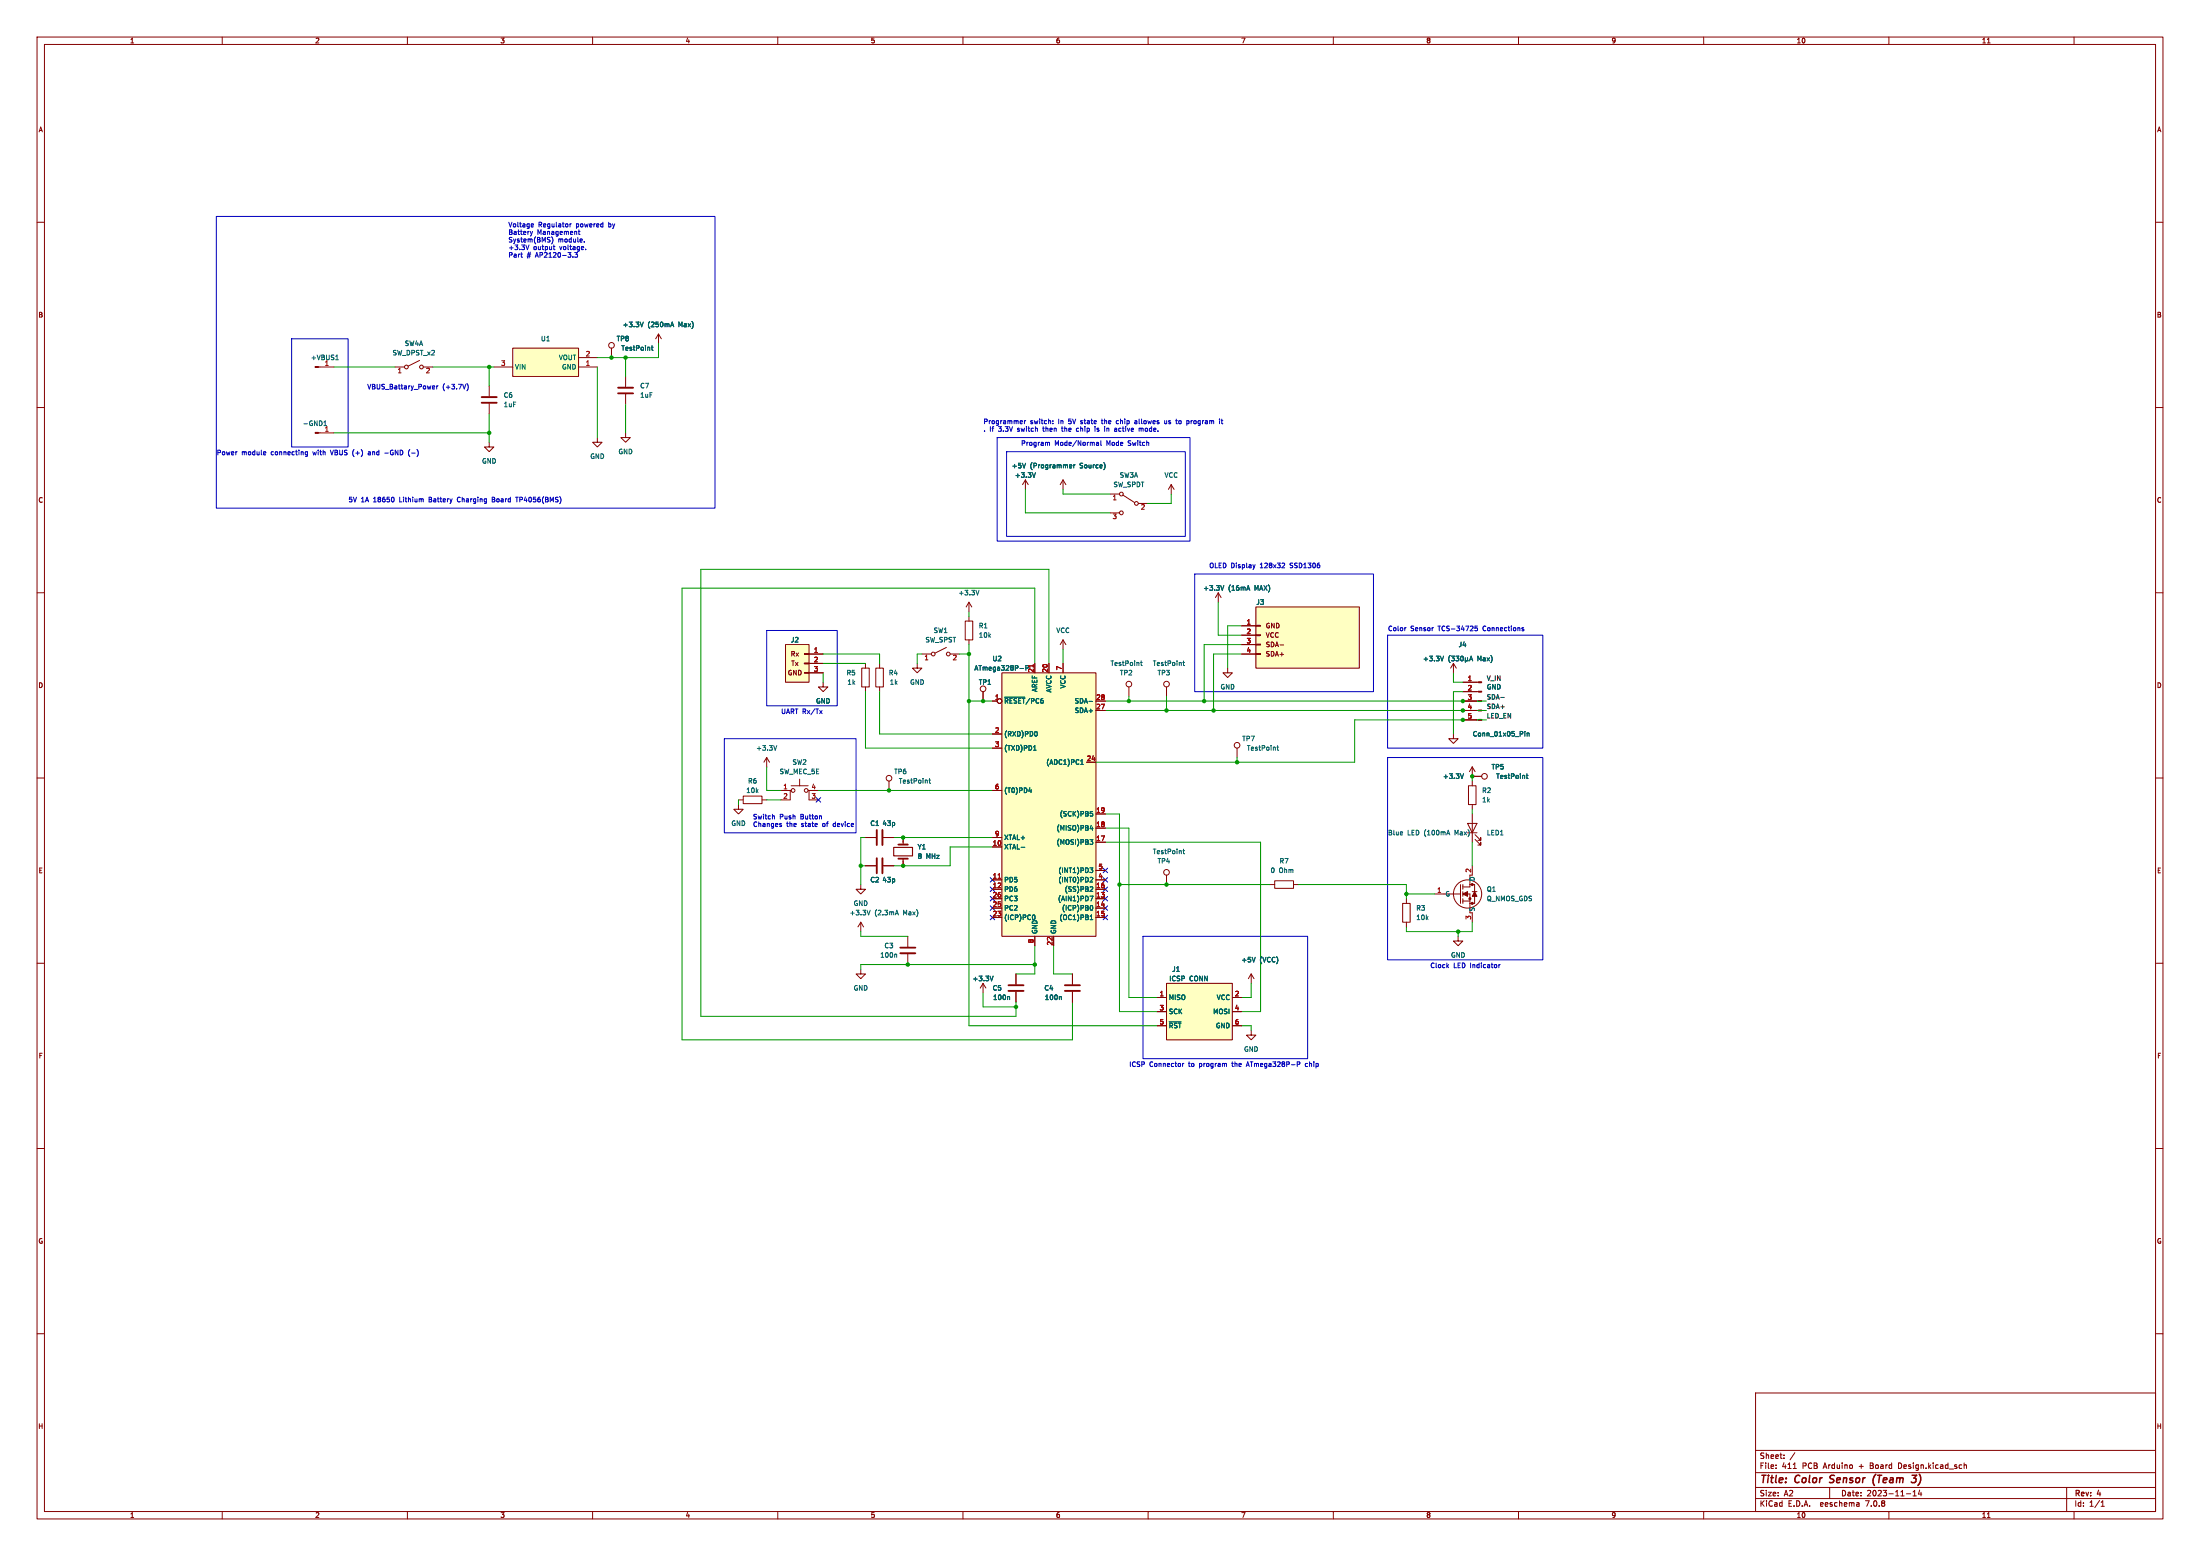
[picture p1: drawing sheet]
<svg xmlns="http://www.w3.org/2000/svg" width="594mm" height="420mm" viewBox="0 0 594 420" stroke-linecap="round" stroke-linejoin="round" font-family="sans-serif">
<g fill="none" stroke="#840000" stroke-width=".27">
<path d="M10 10h574v400h-574zM12 12h570v396h-570zM60 10v2M110 10v2M160 10v2M210 10v2M260 10v2M310 10v2M360 10v2M410 10v2M460 10v2M510 10v2"/>
<path d="M536.6 11.6h.7M560 10v2M10 60h2M582 60h2M86 99.1h4.2M106.7 99.1h2.5M113.3 97.3l-3.1 1.5M114.3 99.1h2.5M133.3 99.1h5.1M138.4 94h17.8v7.6h-17.8zM156.2 99.1h5.1M156.2 96.5h5.1"/>
<path d="M165.1 94v2.5M177.8 90.2l-.8 1.2M177.8 90.2v2.5M177.8 90.2l.8 1.2M10 110h2M86 116.8h4.2M132.1 119.4v1.3h1.2l-1.2 1.2-1.3-1.2h1.3M132.1 104.1v2.8M132.1 109v2.8M161.3 118.1v1.3h1.3l-1.3 1.3-1.3-1.3h1.3M168.9 116.8v1.3h1.3l-1.3 1.3-1.3-1.3h1.3M168.9 101.6v2.8"/>
<path d="M168.9 106.4v2.8M582 110h2M276.9 129.5l.7 1.3M276.9 129.5v2.6M276.9 129.5l-.8 1.3M287 129.5v2.6M287 129.5l.8 1.3M287 129.5l-.7 1.3M299.7 133.4h2.6M299.7 138.4h2.6M303.1 133.6l3.2 2M307.3 135.9h2.6"/>
<path d="M316.2 130.8l.8 1.3M316.2 130.8v2.6M316.2 130.8l-.7 1.3M10 160h2M582 160h2M212.1 174h6.3v10.2h-6.3zM217.2 178.9h1.2v.3h-1.2zM217.2 176.4h1.2v.3h-1.2zM218.4 176.5h3.8M218.4 179.1h3.8M233.7 179.1v1.2M237.5 179.1v1.2"/>
<path d="M247.6 179.1v1.2h1.3l-1.3 1.3-1.2-1.3h1.2M248.9 176.5h2.6M255.5 174.8l-3 1.5M256.5 176.5h2.6M260.6 167.6h2v5.1h-2zM261.6 162.6l-.7 1.2M261.6 162.6v2.5M261.6 166.4v1.2M261.6 172.7v1.3M261.6 162.6l.8 1.2M279.4 179.1v2.5M283.2 179.1v2.5"/>
<path d="M287 172.7v2.6M287 179.1v2.5M287 172.7l-.7 1.3M287 172.7l.8 1.3M328.9 160l-.7 1.3M328.9 160v2.6M328.9 160l.8 1.3M335.3 176.5h3.8M335.3 168.9h3.8M335.3 171.5h3.8M335.3 174h3.8M339.1 176.4h1.3v.3h-1.3z"/>
<path d="M339.1 173.9h1.3v.2h-1.3zM339.1 171.3h1.3v.3h-1.3zM339.1 168.8h1.3v.2h-1.3zM339.1 163.8h27.9v16.5h-27.9zM345.6 176.6h1M345.6 174.1h1M392.4 179.1l-.7 1.2M392.4 179.1v2.5M392.4 179.1l.8 1.2M217.2 181.5h1.2v.2h-1.2zM218.4 181.6h3.8M222.2 184.2v1.2h-1.2l1.2 1.3 1.3-1.3h-1.3"/>
<path d="M232.7 180.3h2v5.1h-2zM233.7 185.4v1.3M236.5 180.3h2v5.1h-2zM237.5 185.4v1.3M265.4 186.7v2.5M268 189.2h1.2M268 198.1h2.5M270.5 181.6h25.4v71.1h-25.4zM295.9 189.2h2.5M295.9 191.8h2.5M304.8 185.4v2.6M315 185.4v2.6"/>
<path d="M331.5 180.3v1.3h1.2l-1.2 1.3-1.3-1.3h1.3M392.4 198.1v1.3h1.3l-1.3 1.3-1.2-1.3h1.2M395 189.2h4.2M395 191.8h4.2M395 194.3h4.2M395 186.7h4.2M395 184.2h4.2M10 210h2M199.4 217.2v1.2h1.3l-1.3 1.3-1.3-1.3h1.3M199.4 215.9h1.3M200.7 214.9h5v2h-5zM205.7 215.9h1.3"/>
<path d="M207 204.5l-.8 1.2M207 204.5v2.5M207 204.5l.8 1.2M210.8 213.4h2.6M213.6 213.4h-.2v2.5h-2.6M213.6 212.1h4.6M215.9 210.3v1.8M218.2 213.4h.2v2.5h2.6M218.4 213.4h2.6M240 210.8v2.6M268 213.4h2.5M268 201.9h2.5"/>
<path d="M293.4 205.7h2.5M295.9 219.7h2.5M334 201.9v2.6M396.5 212.1h2v5.1h-2zM397.5 207v2.6h2.5M397.5 210.8v1.3M397.5 217.2v1.2M397.5 219.7v7.6M397.5 207l-.8 1.3M397.5 207l.8 1.3M582 210h2M232.4 238.8v1.2h1.3l-1.3 1.3-1.3-1.3h1.3"/>
<path d="M233.7 233.7h2.8M233.7 226.1h2.8M238.5 233.7h2.8M238.5 226.1h2.8M243.8 226.1v1.9M243.8 231.8v1.9M268 226.1h2.5M268 228.6h2.5M268 237.5h2.5M295.9 237.5h2.5M295.9 227.3h2.5M295.9 223.5h2.5"/>
<path d="M295.9 235h2.5M315 236.2v2.6M342.9 238.8h1.3M344.2 237.7h5v2.1h-5zM349.2 238.8h1.3M394.3 238.8v5M395 238.8v1.2M396.2 222.3h2.6l-1.3 2.5zM396.2 224.8h2.6M396.9 236.2v3.2h-1.9M396.9 238.8h1.2v1.9M397.5 233.7v2.5"/>
<path d="M398.3 226.6l1.5 1.5v-.8v.8h-.8M398.3 225.3l1.5 1.5v-.7v.7h-.8M10 260h2M232.4 248.9l-.8 1.3M232.4 248.9v2.6M232.4 248.9l.8 1.3M245.1 252.7v2.8M245.1 257.6v2.8M268 240h2.5M268 242.6h2.5M268 245.1h2.5M268 247.7h2.5"/>
<path d="M279.4 252.7v2.6M284.5 252.7v2.6M295.9 240h2.5M295.9 242.6h2.5M295.9 245.1h2.5M295.9 247.7h2.5M378.7 243.8h2v5.1h-2zM379.7 242.6v1.2M379.7 248.9v1.3M387.3 241.3h7M393.7 252.7v1.3h1.3l-1.3 1.3-1.3-1.3h1.3M395 240.7v1.2"/>
<path d="M395 242.6v1.2M395 243.2h1.9M396.2 241.3h.7v5.1M397.5 240.7h1.3M397.5 246.4v2.5M398.1 241.9v1.9h-1.2M582 260h2M232.4 261.6v1.3h1.3l-1.3 1.3-1.3-1.3h1.3M265.4 265.4l-.7 1.3M265.4 265.4v2.6M265.4 265.4l.8 1.3M274.3 262.9v2.8"/>
<path d="M274.3 267.7v2.8M289.6 262.9v2.8M289.6 267.7v2.8M312.4 269.2h2.6M312.4 273.1h2.6M312.4 276.9h2.6M315 265.4h17.7v15.3h-17.7zM332.7 269.2h2.6M332.7 273.1h2.6M332.7 276.9h2.6M337.8 278.1v1.3h1.3l-1.3 1.3-1.3-1.3h1.3M337.8 262.9l-.7 1.3"/>
<path d="M337.8 262.9v2.5M337.8 262.9l.8 1.3M10 310h2M582 310h2M10 360h2M474 376h108v32h-108zM582 360h2M474 397.5h108M474 391.5h108M479.5 396.2v.2M479.5 395.4v.2M481.7 393.5v.2"/>
<path d="M481.7 392.7v.2M484.2 396.4h.8M484.6 392.1l-1.3 1.9M530.3 394.9v1.5M530.3 395.5l.6-.1 .1 1M60 408v2M110 408v2M160 408v2M210 408v2M260 408v2M310 408v2M360 408v2"/>
<path d="M410 408v2M460 408v2M474 404.5h108M474 401.5h108M494 401.5v3M501.9 405.6l.1 1M502 406.5l-.2 .1M502 405.9l-.2 .1M510 408v2M514.7 403.2h1.2M516.5 403.8h.9M516.5 402.7l.5-.4v1.5"/>
<path d="M518.3 402.2l-.3 1.1h.9M518.7 402.8v1M536.6 409.6h.7M558 401.5v6.5M560 408v2M567.3 406.6h.9M567.3 405.5l.4-.4v1.5"/>
<circle cx="109.7" cy="99.1" r=".51"/>
<circle cx="113.8" cy="99.1" r=".51"/>
<circle cx="165.1" cy="93.2" r=".76"/>
<circle cx="302.8" cy="138.4" r=".51"/>
<circle cx="302.8" cy="133.4" r=".51"/>
<circle cx="306.8" cy="135.9" r=".51"/>
<circle cx="252" cy="176.5" r=".51"/>
<circle cx="256" cy="176.5" r=".51"/>
<circle cx="265.4" cy="185.9" r=".76"/>
<circle cx="269.9" cy="189.2" r=".63"/>
<circle cx="304.8" cy="184.7" r=".76"/>
<circle cx="315" cy="184.7" r=".76"/>
<circle cx="214.1" cy="213.4" r=".51"/>
<circle cx="217.7" cy="213.4" r=".51"/>
<circle cx="240" cy="210.1" r=".76"/>
<circle cx="334" cy="201.2" r=".76"/>
<circle cx="400.8" cy="209.5" r=".76"/>
<circle cx="315" cy="235.5" r=".76"/>
<circle cx="396.2" cy="241.3" r="3.8"/>
</g>
<path d="M494.2 398.4v.6M506.5 397.9a2.35 2.35 0 0 0-.4 3.1M516.3 398.2h1.2l-.8 .8 .6 .1v.7l-.4 .4h-.6M493.9 400.1l.3 .1M517.9 400.9l-.1 .1" fill="none" stroke="#840000" stroke-width=".4"/>
<g fill="none" stroke="#006464" stroke-width=".27">
<path d="M90.6 97.1h.8M90.9 96l.1-.2v1.3M173.7 86.9l-.4 1.3M175.9 93.7h.4M176 93.3v1.1l.3 .2M181.2 87.8h.6M181.5 86.9l.4 1.3M87.4 114l.4-.4v1.3M276.9 125l-.4 1.3M279.6 127.6l-.4 1.2M288.9 125.5h.4l.1 .3-.6 .1M289.3 126.2l-.4 .1"/>
<path d="M289.9 125.5v.8M290.3 125.5l-.4 .2M298.3 125.4v.8M264.3 159.3l-.4 1.3M330.4 158.1l-.4 1.2M337 158.1l.5 1.2M277.5 179.6h-.5v1.3M307.9 178.8h.5M308.1 178.4v1.1l.3 .1M319.4 178.8h.4M319.5 178.4v1.1l.3 .1M389.8 177.1l-.5 1.3"/>
<path d="M391.5 176.9a1.46 1.46 0 0 0 0 2M391.9 177.1h.8l-.5 .5 .4 .1v.6h-.7M393.1 177.1h.8l-.4 .5 .3 .1v.6h-.7M394.5 177.2l.2-.1a.62 .62 0 0 1 .4 .7 .62 .62 0 0 1-.6 .5l-.1-.4zM395.6 178.2l.2 .2 .4-.2M395.6 177.5v1.3M396.2 178.2l.2 .2M396.2 177.5v.7M396.8 178.4l.4-1.3 .4 1.3M396.9 178h.6M271.2 188.2h5.5M275.4 180.4h1"/>
<path d="M277 180.3h.5M279.9 197.5l.2 .4-.2 .7M294 189.3h1M411.7 197.4v.2M411.7 197.9v.8M412.3 197.9v.8M412.3 198l.5-.1 .1 .8M209.7 201.2l-.4 1.3M250.8 210.6h.5M251 210.1v1.1l.3 .2M277.8 213.5h.8M278.4 213.1v.8"/>
<path d="M279 202.5h.8M291.8 206.3h.7M291.9 205.4l.3-.4v1.3M294.4 219h.6M294.5 219.5l.6 .2-.2 .5-.4 .1M344.8 201.7h.4M344.9 201.2v1.1l.3 .2M395.2 208.9l-.5 1.2M412.1 209.3h.5M412.3 208.9v1l.3 .2M275.7 228.7h1M294.3 226.6h.8l-.5 .5 .4 .1 .1 .5-.6 .2"/>
<path d="M294.3 234.3h.8l-.5 .4 .4 .2 .1 .4-.6 .2M294.3 223.7h.8M294.5 236.8l.4 .1 .2 .3-.8 .9h.8M294.5 239.3l.4 .1 .2 .3-.8 .9h.8M294.9 223.3v.8M319.4 229.6h.4M319.5 229.2v1.1l.3 .1M391 224.1l.5 1.3M234.9 245.7l-.4 1.3M241.8 246.6h.6M241.9 257.5l.2 .2v.7M242.1 245.7l.5 1.3"/>
<path d="M279 247h.3M279.3 247v.1M279.3 247.1l.1 .9M294.3 241.9h.8l-.5 1.2M294.3 248.2h.8M294.3 247.3l.4-.3v1.2M294.5 244.5l.1-.1a.62 .62 0 0 1 .5 .7 .62 .62 0 0 1-.6 .5M338.9 258.4l-.4 1.3M268.2 263.5l-.5 1.2M272.4 269l.2 .2v.6M286.4 269l.2 .2v.6M315.7 275.8h3.2"/>
</g>
<g fill="#ffffc2" stroke="#ffffc2" stroke-width=".27">
<path d="M212.1 174h6.3v10.2h-6.3z"/>
<path d="M270.5 181.6h25.4v71.1h-25.4z"/>
<path d="M315 265.4h17.7v15.3h-17.7z"/>
<path d="M339.1 163.8h27.9v16.5h-27.9z"/>
<path d="M138.4 94h17.8v7.6h-17.8z"/>
</g>
<path d="M241.3 228.7h5.1v2.3h-5.1z" fill="none" stroke="#840000" stroke-width=".3"/>
<g fill="none" stroke="#840000" stroke-width=".51">
<path d="M130 108.7h4.1M130 107.2h4.1M166.9 106.2h4M166.9 104.6h4M236.7 224v4.1M236.7 231.6v4.1M238.3 224v4.1M238.3 231.6v4.1M242.6 231.8h2.5M242.6 228h2.5M243.1 255.8h4M243.1 257.3h4"/>
<path d="M272.3 265.9h4.1M272.3 267.5h4.1M287.5 265.9h4.1M287.5 267.5h4.1"/>
</g>
<path d="M279 179.4v.7M269.5 237.1h.7" fill="none" stroke="#a90000" stroke-width=".27"/>
<g fill="#840000" stroke="#840000" stroke-width=".27">
<path d="M395 241.3l1.2-.6v1.2z"/>
<path d="M398.1 240.7l.7 1.2h-1.3z"/>
<path d="M399.2 194.2h.8v.2h-.8z"/>
<path d="M399.2 191.6h.8v.3h-.8z"/>
<path d="M399.2 189.1h.8v.3h-.8z"/>
<path d="M399.2 186.6h.8v.2h-.8z"/>
<path d="M399.2 184h.8v.3h-.8z"/>
<path d="M85.1 116.7h.9v.3h-.9z"/>
<path d="M85.1 98.9h.9v.3h-.9z"/>
<circle cx="396.9" cy="242.6" r=".28"/>
<circle cx="397.5" cy="243.8" r=".28"/>
<circle cx="397.5" cy="238.8" r=".28"/>
</g>
<path d="M405.2 188.3h1" fill="none" stroke="#0f0f0f" stroke-width=".27"/>
<g fill="none" stroke="#0000c2" stroke-width=".27">
<path d="M58.4 58.4h134.6v78.8h-134.6zM140.6 68.6h.5M140.9 69.4h.2M142.8 66.1l-.4 1.3M143.2 62.5l.3 .8M143.5 63.3l-.1 .3M143.6 60.4l.4 .1v.2l-.6 .1M143.8 62.5l-.3 .8M144 61.2l-.4 .1M149.2 64.4l.1 .6-.3 .8M149.4 66.5h.4M149.5 66.1v1.1l.3 .2"/>
<path d="M153.9 60.4v.9M154.3 60.4l-.4 .3M154.7 69.3v.1M155.9 68.2l-.4 .5 .4 .1v.5h-.7M156.1 62.5h.5M156.3 62v1.1l.3 .2M157.8 65.2v.1M158.2 67.3h.1M158.1 67.3h.1M78.7 91.4h15.3v29.3h-15.3zM116.9 104.2h.4l.1 .3-.6 .1M117.3 104.9l-.4 .1"/>
<path d="M117.9 104.2v.8M118.3 104.2l-.4 .2M126.1 103.5a1.46 1.46 0 0 1 0 2M269.2 118.1h52.1v28h-52.1zM275.9 113.5l.2 .3-.7 .2M276 114.3l-.1 .1M276.6 113.5v.9M277 113.5l-.4 .3M282.8 119.6l.5-.1 .1 .7M284.3 114.3v.1M284.3 113.6v.1M286.6 115.6h.5"/>
<path d="M286.8 115.2v1.2M291.1 115.6l-.5 .2 .1 .5 .4 .1M295.6 115.2v.1M295.6 115.6v.8M296.1 119.5h.5v.7M296.6 119.7l-.6 .2 .2 .3h.4M297.2 119v1.1l.2 .1M297.3 113.5h.5M297.5 113.1l.1 1.2M298.9 115.6v.8M299 115.6l-.1 .1M301.3 115.6l.2 .2v.6"/>
<path d="M301.5 116.4h-.4M301.5 115.9h-.4M301.9 113.5l-.5 .3 .1 .5 .4 .1M306.4 113.6h.5M307 113.8l-.6 .3 .1 .3 .5-.1M307.6 115.7l.3-.1 .2 .2M308.1 115.8l.5-.2 .1 .8M308.1 115.8v.6M314.5 113.5v.8h.5M315 113.5v.9M318.5 113.5l-.2 .3 .2 .6M329.3 113.1v.1"/>
<path d="M329.3 113.5v.9M329.7 113.5h.5M329.9 113.1v1.1l.3 .2M71.3 121.9l.4 .1 .1 .2-.6 .2M71.7 122.7l-.4 .1M83 122l-.4-.1-.2 .3 .1 .5h.5M83 121.9v1.1l-.2 .2-.3-.1M89.2 121.5l.4 1.3M95.3 121.7v1.2M99.8 121.9l-.3 .1M99.9 122.3l-.5 .2 .1 .2 .4 .1M103.9 122.3h.9"/>
<path d="M106.4 134.4v.8M110.7 121.3a1.46 1.46 0 0 0 0 2M123.7 134.3l-.2 .4 .2 .7M132.9 134.8h.4M133.3 134.2h-.4v1.3h.5M139.2 134.2h.7M139.6 134.2v1.3M271.8 121.9h48.2v22.9h-48.2zM322.6 154.9h48.2v31.8h-48.2zM338.9 152.4l-.3 .9M346.6 152l.3 .2-.1 .3-.7 .8h.8M207 170.2h19.1v20.3h-19.1z"/>
<path d="M374.6 171.5h42v30.4h-42zM379.6 169.4l-.2 .1M398.9 169h-.6l-.1 .6 .6-.1 .1 .6h-.7M411 169.5h.4M411 169.8l.5 .2-.5 .3M195.6 199.4h35.5v25.4h-35.5zM221.3 191.8l.7 .8M222 191.8l-.7 .8M374.6 204.5h42v54.6h-42zM208.7 220.2l.4 .2v.7M210.7 222.7l.3 .2-.4 .2M210.7 222.3h.3"/>
<path d="M308.6 252.7h44.5v33.1h-44.5zM390.8 260.7l.3 .5M391.1 260.4l-.4 .4M404.7 260.4v.8M405 260.4l-.3 .2M319.3 287v.9M319.7 287l-.4 .3M336.6 287.5h.6M336.9 286.6l-.4 1.3M350.3 286.6h.4l.3 .2-.1 .4-.6 .1M352.9 287l-.5 .3 .1 .5 .4 .1"/>
</g>
<g fill="none" stroke="#009600" stroke-width=".27">
<path d="M90.2 99.1h16.5M116.8 99.1h16.5M132.1 99.1v5M161.3 99.1v19M168.9 96.5v5.1M177.8 92.7v3.8h-16.5M90.2 116.8h41.9M132.1 111.8v7.6M168.9 109.2v7.6M276.9 132.1v6.3h22.8M287 132.1v1.3h12.7M316.2 133.4v2.5h-6.3"/>
<path d="M222.2 176.5h15.3v2.6M222.2 179.1h11.5M248.9 176.5h-1.3v2.6M259.1 176.5h2.5M261.6 165.1v1.3M261.6 174v102.9h50.8M279.4 179.1v-20.3h-95.3v121.9h105.5v-10.2M283.2 179.1v-25.4h-94v120.6h85.1v-3.8M287 175.3v3.8M328.9 162.6v8.9h6.4M335.3 174h-10.2v15.2M335.3 176.5h-7.6v15.3"/>
<path d="M335.3 168.9h-3.8v11.4M222.2 181.6v2.6M233.7 186.7v15.2h34.3M237.5 186.7v11.4h30.5M261.6 189.2h6.4M298.4 191.8h102.9M298.4 189.2h102.9M304.8 188v1.2M315 188v3.8M392.4 181.6v2.6h2.6M395 186.7h-2.6v11.4M401.3 194.3h-35.5v11.4h-69.9"/>
<path d="M199.4 215.9v1.3M207 207v6.4h3.8M207 215.9h3.8M221 213.4h47M298.4 219.7h3.9v53.4h10.1M334 204.5v1.2M397.5 209.6v1.2M397.5 218.4v1.3M232.4 233.7h1.3M233.7 226.1h-1.3v12.7M241.3 226.1h26.7M268 228.6h-11.5v5.1h-15.2"/>
<path d="M298.4 223.5h6.4v45.7h7.6M298.4 227.3h42v45.8h-5.1M302.3 238.8h40.6M350.5 238.8h29.2v3.8M397.5 227.3v6.4M232.4 251.5v1.2h12.7M279.4 255.3v7.6h-5.1M284.5 255.3v7.6h5.1M379.7 241.3h7.6M393.7 251.5v1.2M397.5 248.9v2.6h-17.8v-1.3M265.4 268v3.8h8.9"/>
<path d="M279.4 260.4h-47v1.2M335.3 276.9h2.5v1.2M337.8 265.4v3.8h-2.5"/>
</g>
<g fill="none" stroke="#000084" stroke-width=".27">
<path d="M220.4 215.3l1.2 1.2M221.6 215.3l-1.2 1.2M267.4 236.9l1.2 1.2M267.4 239.4l1.2 1.2M268.6 236.9l-1.2 1.2M268.6 239.4l-1.2 1.2M297.8 236.9l1.3 1.2M297.8 234.3l1.3 1.3M297.8 239.4l1.3 1.2M299.1 236.9l-1.3 1.2M299.1 234.3l-1.3 1.3M299.1 239.4l-1.3 1.2"/>
<path d="M267.4 247l1.2 1.3M267.4 244.5l1.2 1.2M267.4 242l1.2 1.2M268.6 247l-1.2 1.3M268.6 244.5l-1.2 1.2M268.6 242l-1.2 1.2M297.8 244.5l1.3 1.2M297.8 247l1.3 1.3M297.8 242l1.3 1.2M299.1 244.5l-1.3 1.2M299.1 247l-1.3 1.3M299.1 242l-1.3 1.2"/>
</g>
<g fill="#009600" stroke="#009600" stroke-width=".27">
<circle cx="261.6" cy="176.5" r=".46"/>
<circle cx="168.9" cy="96.5" r=".46"/>
<circle cx="165.1" cy="96.5" r=".46"/>
<circle cx="261.6" cy="189.2" r=".46"/>
<circle cx="265.4" cy="189.2" r=".46"/>
<circle cx="279.4" cy="260.4" r=".46"/>
<circle cx="302.3" cy="238.8" r=".46"/>
<circle cx="274.3" cy="271.8" r=".46"/>
<circle cx="379.7" cy="241.3" r=".46"/>
<circle cx="315" cy="238.8" r=".46"/>
<circle cx="327.7" cy="191.8" r=".46"/>
<circle cx="325.1" cy="189.2" r=".46"/>
<circle cx="334" cy="205.7" r=".46"/>
<circle cx="315" cy="191.8" r=".46"/>
<circle cx="304.8" cy="189.2" r=".46"/>
<circle cx="232.4" cy="233.7" r=".46"/>
<circle cx="243.8" cy="233.7" r=".46"/>
<circle cx="245.1" cy="260.4" r=".46"/>
<circle cx="395" cy="194.3" r=".46"/>
<circle cx="395" cy="189.2" r=".46"/>
<circle cx="395" cy="191.8" r=".46"/>
<circle cx="240" cy="213.4" r=".46"/>
<circle cx="243.8" cy="226.1" r=".46"/>
<circle cx="132.1" cy="116.8" r=".46"/>
<circle cx="132.1" cy="99.1" r=".46"/>
<circle cx="393.7" cy="251.5" r=".46"/>
<circle cx="397.5" cy="209.6" r=".46"/>
</g>
<g font-size="2.8" fill="#840000">
<text x="475" y="400.9">Title:</text>
<text x="484.7" y="400.9">Color</text>
<text x="494.9" y="400.9">Sensor</text>
<text x="507.3" y="400.9">(Team</text>
<text x="518.7" y="400.9">3)</text>
</g>
<g font-size="2.1" fill="#840000">
<text x="475" y="394">Sheet:</text>
<text x="475" y="396.7">File:</text>
<text x="481.1" y="396.7">411</text>
<text x="486.7" y="396.7">PCB</text>
<text x="492.5" y="396.7">Arduino</text>
<text x="502.1" y="396.7">+</text>
<text x="505.3" y="396.7">Board</text>
<text x="513.1" y="396.7">Design.kicad_sch</text>
<text x="475" y="406.9">KiCad</text>
<text x="475" y="404.1">Size:</text>
<text x="481.7" y="404.1">A2</text>
<text x="482.7" y="406.9">E.D.A.</text>
<text x="491.6" y="406.9">eeschema</text>
<text x="497" y="404.1">Date:</text>
<text x="504" y="406.9">7.0.8</text>
<text x="504" y="404.1">2023-11-14</text>
<text x="560" y="404.3">Rev:</text>
<text x="560" y="406.9">Id:</text>
<text x="564.1" y="406.9">1/1</text>
<text x="566.4" y="404.3">4</text>
</g>
<g font-size="1.8" fill="#840000">
<text x="35" y="11.9">1</text>
<text x="85" y="11.9">2</text>
<text x="135" y="11.9">3</text>
<text x="185" y="11.9">4</text>
<text x="235" y="11.9">5</text>
<text x="285" y="11.9">6</text>
<text x="335" y="11.9">7</text>
<text x="385" y="11.9">8</text>
<text x="435" y="11.9">9</text>
<text x="485" y="11.9">10</text>
<text x="535" y="11.9">11</text>
<text x="10.3" y="35.9">A</text>
<text x="582.3" y="35.9">A</text>
<text x="10.3" y="85.9">B</text>
<text x="582.3" y="85.9">B</text>
<text x="10.3" y="135.9">C</text>
<text x="582.3" y="135.9">C</text>
<text x="341.6" y="169.8">GND</text>
<text x="341.6" y="172.3">VCC</text>
<text x="213.4" y="177.4">Rx</text>
<text x="213.5" y="179.9">Tx</text>
<text x="341.1" y="177.4">SDA+</text>
<text x="341.6" y="174.9">SDA-</text>
<text x="10.3" y="185.9">D</text>
<text x="212.6" y="182.5">GND</text>
<text x="582.3" y="185.9">D</text>
<text x="10.3" y="235.9">E</text>
<text x="582.3" y="235.9">E</text>
<text x="10.3" y="285.9">F</text>
<text x="582.3" y="285.9">F</text>
<text x="10.3" y="335.9">G</text>
<text x="582.3" y="335.9">G</text>
<text x="10.2" y="385.9">H</text>
<text x="582.2" y="385.9">H</text>
<text x="35" y="409.9">1</text>
<text x="85" y="409.9">2</text>
<text x="135" y="409.9">3</text>
<text x="185" y="409.9">4</text>
<text x="235" y="409.9">5</text>
<text x="285" y="409.9">6</text>
<text x="335" y="409.9">7</text>
<text x="385" y="409.9">8</text>
<text x="435" y="409.9">9</text>
<text x="485" y="409.9">10</text>
<text x="535" y="409.9">11</text>
</g>
<g font-size="1.8" fill="#0000c2">
<text x="137.2" y="61.4">Voltage</text>
<text x="137.2" y="63.5">Battery</text>
<text x="137.2" y="65.5">System(BMS)</text>
<text x="145" y="63.5">Management</text>
<text x="145.3" y="61.4">Regulator</text>
<text x="150.7" y="65.5">module.</text>
<text x="155.6" y="61.4">powered</text>
<text x="164.6" y="61.4">by</text>
<text x="137.2" y="67.6">+3.3V</text>
<text x="137.2" y="69.6">Part</text>
<text x="142.3" y="69.6">#</text>
<text x="144" y="67.6">output</text>
<text x="144.7" y="69.6">AP2120-3.3</text>
<text x="151.2" y="67.6">voltage.</text>
<text x="99.1" y="105.2">VBUS_Battary_Power</text>
<text x="119.5" y="105.2">(+3.7V)</text>
<text x="265.4" y="114.5">Programmer</text>
<text x="265.4" y="116.6">.</text>
<text x="267.2" y="116.6">If</text>
<text x="269.7" y="116.6">3.3V</text>
<text x="275" y="116.6">switch</text>
<text x="278.2" y="114.5">switch:</text>
<text x="282.1" y="116.6">then</text>
<text x="285.9" y="114.5">In</text>
<text x="287.4" y="116.6">the</text>
<text x="288.8" y="114.5">5V</text>
<text x="291.5" y="116.6">chip</text>
<text x="292.2" y="114.5">state</text>
<text x="296.7" y="116.6">is</text>
<text x="298.1" y="114.5">the</text>
<text x="299.5" y="116.6">in</text>
<text x="302.3" y="114.5">chip</text>
<text x="302.4" y="116.6">active</text>
<text x="307.4" y="114.5">allowes</text>
<text x="309.2" y="116.6">mode.</text>
<text x="315.7" y="114.5">us</text>
<text x="319" y="114.5">to</text>
<text x="322.1" y="114.5">program</text>
<text x="58.4" y="122.9">Power</text>
<text x="65.2" y="122.9">module</text>
<text x="73.3" y="122.9">connecting</text>
<text x="84.8" y="122.9">with</text>
<text x="89.8" y="122.9">VBUS</text>
<text x="95.8" y="122.9">(+)</text>
<text x="100.3" y="122.9">and</text>
<text x="104.9" y="122.9">-GND</text>
<text x="111.5" y="122.9">(-)</text>
<text x="275.6" y="120.4">Program</text>
<text x="284.7" y="120.4">Mode/Normal</text>
<text x="298.9" y="120.4">Mode</text>
<text x="304.9" y="120.4">Switch</text>
<text x="94" y="135.6">5V</text>
<text x="97.4" y="135.6">1A</text>
<text x="100.9" y="135.6">18650</text>
<text x="108.1" y="135.6">Lithium</text>
<text x="116.3" y="135.6">Battery</text>
<text x="124.1" y="135.6">Charging</text>
<text x="133.7" y="135.6">Board</text>
<text x="140.4" y="135.6">TP4056(BMS)</text>
<text x="326.4" y="153.4">OLED Display</text>
<text x="340.3" y="153.4">128x32</text>
<text x="348.6" y="153.4">SSD1306</text>
<text x="374.6" y="170.4">Color</text>
<text x="380.8" y="170.4">Sensor</text>
<text x="388.4" y="170.4">TCS-34725</text>
<text x="400.7" y="170.4">Connections</text>
<text x="210.8" y="192.8">UART Rx/Tx</text>
<text x="203.2" y="221.2">Switch</text>
<text x="210.5" y="221.2">Push</text>
<text x="216.2" y="221.2">Button</text>
<text x="203.2" y="223.3">Changes</text>
<text x="212.4" y="223.3">the</text>
<text x="216.5" y="223.3">state</text>
<text x="222.4" y="223.3">of</text>
<text x="225.4" y="223.3">device</text>
<text x="386.1" y="261.4">Clock</text>
<text x="392.5" y="261.4">LED Indicator</text>
<text x="304.8" y="288">ICSP</text>
<text x="310.3" y="288">Connector</text>
<text x="321.1" y="288">to</text>
<text x="324.1" y="288">program</text>
<text x="333.1" y="288">the</text>
<text x="337.3" y="288">ATmega328P-P</text>
<text x="353.3" y="288">chip</text>
</g>
<g font-size="1.8" fill="#006464">
<text x="168" y="88.5">+3.3V</text>
<text x="174.9" y="88.5">(250mA</text>
<text x="183.3" y="88.5">Max)</text>
<text x="109.2" y="93.6">SW4A</text>
<text x="145.9" y="92.3">U1</text>
<text x="166.4" y="92.3">TP8</text>
<text x="167.6" y="94.8">TestPoint</text>
<text x="83.8" y="97.4">+VBUS1</text>
<text x="87.6" y="98.8">1</text>
<text x="105.9" y="96.1">SW_DPST_x2</text>
<text x="138.9" y="99.9">VIN</text>
<text x="150.8" y="97.4">VOUT</text>
<text x="151.6" y="99.9">GND</text>
<text x="135.9" y="107.5">C6</text>
<text x="172.7" y="105">C7</text>
<text x="172.7" y="107.5">1uF</text>
<text x="135.9" y="110.1">1uF</text>
<text x="81.7" y="115.2">-GND1</text>
<text x="87.6" y="116.6">1</text>
<text x="130" y="125.3">GND</text>
<text x="159.3" y="124.1">GND</text>
<text x="166.9" y="122.8">GND</text>
<text x="273.1" y="126.6">+5V</text>
<text x="273.9" y="129.1">+3.3V</text>
<text x="278.1" y="126.6">(Programmer</text>
<text x="291.7" y="126.6">Source)</text>
<text x="300.5" y="131.7">SW_SPDT</text>
<text x="302.2" y="129.1">SW3A</text>
<text x="314.3" y="129.1">VCC</text>
<text x="258.7" y="160.9">+3.3V</text>
<text x="324.8" y="159.6">+3.3V</text>
<text x="331.6" y="159.6">(16mA</text>
<text x="338.9" y="159.6">MAX)</text>
<text x="339.1" y="163.4">J3</text>
<text x="213.4" y="173.6">J2</text>
<text x="249.8" y="173.6">SW_SPST</text>
<text x="252" y="171">SW1</text>
<text x="264.2" y="169.8">R1</text>
<text x="264.2" y="172.3">10k</text>
<text x="285.1" y="171">VCC</text>
<text x="267.9" y="178.7">U2</text>
<text x="299.7" y="179.9">TestPoint</text>
<text x="311.2" y="179.9">TestPoint</text>
<text x="384.1" y="178.7">+3.3V</text>
<text x="393.7" y="174.9">J4</text>
<text x="399" y="178.7">Max)</text>
<text x="228.4" y="182.5">R5</text>
<text x="228.7" y="185">1k</text>
<text x="239.9" y="182.5">R4</text>
<text x="240.1" y="185">1k</text>
<text x="245.6" y="185">GND</text>
<text x="263" y="181.2">ATmega328P-P</text>
<text x="264.2" y="185">TP1</text>
<text x="287.9" y="185.9" transform="rotate(-90 287.9 185.9)">VCC</text>
<text x="302.3" y="182.5">TP2</text>
<text x="312.4" y="182.5">TP3</text>
<text x="220.2" y="190.1">GND</text>
<text x="271" y="190.1">~{RESET}/PC6</text>
<text x="280.3" y="186.9" transform="rotate(-90 280.3 186.9)">AREF</text>
<text x="284.1" y="187" transform="rotate(-90 284.1 187)">AVCC</text>
<text x="290.1" y="190.1">SDA-</text>
<text x="329.4" y="186.3">GND</text>
<text x="401.3" y="186.3">GND</text>
<text x="290.1" y="192.6">SDA+</text>
<text x="204.1" y="202.8">+3.3V</text>
<text x="271" y="199">(RXD)PD0</text>
<text x="271" y="202.8">(TXD)PD1</text>
<text x="335.3" y="200.3">TP7</text>
<text x="336.6" y="202.8">TestPoint</text>
<text x="397.5" y="199">Conn_01x05_Pin</text>
<text x="210.4" y="209.1">SW_MEC_5E</text>
<text x="213.9" y="206.6">SW2</text>
<text x="241.3" y="209.1">TP6</text>
<text x="282.4" y="206.6">(ADC1)PC1</text>
<text x="402.6" y="207.9">TP5</text>
<text x="201.4" y="214.2">10k</text>
<text x="201.9" y="211.7">R6</text>
<text x="242.6" y="211.7">TestPoint</text>
<text x="271" y="214.2">(T0)PD4</text>
<text x="389.5" y="210.4">+3.3V</text>
<text x="400.1" y="214.2">R2</text>
<text x="403.9" y="210.4">TestPoint</text>
<text x="286" y="220.6">(SCK)PB5</text>
<text x="400.1" y="216.8">1k</text>
<text x="197.4" y="223.1">GND</text>
<text x="234.9" y="223.1">C1</text>
<text x="238.1" y="223.1">43p</text>
<text x="271" y="226.9">XTAL+</text>
<text x="285.2" y="224.4">(MISO)PB4</text>
<text x="374.7" y="225.7">Blue</text>
<text x="380" y="225.7">LED (100mA</text>
<text x="393" y="225.7">Max)</text>
<text x="401.3" y="225.7">LED1</text>
<text x="247.7" y="229.5">Y1</text>
<text x="247.7" y="232">8</text>
<text x="250" y="232">MHz</text>
<text x="271" y="229.5">XTAL-</text>
<text x="285.2" y="228.2">(MOSI)PB3</text>
<text x="311.2" y="230.7">TestPoint</text>
<text x="312.4" y="233.3">TP4</text>
<text x="345.4" y="233.3">R7</text>
<text x="234.9" y="238.4">C2</text>
<text x="238.1" y="238.4">43p</text>
<text x="271" y="238.4">PD5</text>
<text x="285.6" y="238.4">(INT0)PD2</text>
<text x="285.6" y="235.8">(INT1)PD3</text>
<text x="343" y="235.8">0</text>
<text x="345.3" y="235.8">Ohm</text>
<text x="398.4" y="237.9" transform="rotate(-90 398.4 237.9)">D</text>
<text x="230.4" y="244.7">GND</text>
<text x="271" y="240.9">PD6</text>
<text x="271" y="246">PC2</text>
<text x="271" y="243.4">PC3</text>
<text x="285.5" y="243.4">(AIN1)PD7</text>
<text x="286.6" y="246">(ICP)PB0</text>
<text x="287.3" y="240.9">(SS)PB2</text>
<text x="382.3" y="246">R3</text>
<text x="390.1" y="242.2">G</text>
<text x="401.3" y="240.9">Q1</text>
<text x="401.3" y="243.4">Q_NMOS_GDS</text>
<text x="229.3" y="247.2">+3.3V</text>
<text x="236.1" y="247.2">(2.3mA</text>
<text x="244" y="247.2">Max)</text>
<text x="271" y="248.5">(ICP)PC0</text>
<text x="285.9" y="248.5">(OC1)PB1</text>
<text x="382.3" y="248.5">10k</text>
<text x="398.4" y="246.1" transform="rotate(-90 398.4 246.1)">S</text>
<text x="238.7" y="256.1">C3</text>
<text x="280.3" y="252.2" transform="rotate(-90 280.3 252.2)">GND</text>
<text x="285.3" y="252.2" transform="rotate(-90 285.3 252.2)">GND</text>
<text x="237.5" y="258.7">100n</text>
<text x="316.4" y="262.5">J1</text>
<text x="335.1" y="259.9">+5V</text>
<text x="340.1" y="259.9">(VCC)</text>
<text x="391.7" y="258.7">GND</text>
<text x="230.4" y="267.6">GND</text>
<text x="262.5" y="265">+3.3V</text>
<text x="267.9" y="267.6">C5</text>
<text x="281.9" y="267.6">C4</text>
<text x="315.6" y="265">ICSP</text>
<text x="321.1" y="265">CONN</text>
<text x="268" y="270.1">100n</text>
<text x="282" y="270.1">100n</text>
<text x="315.5" y="270.1">MISO</text>
<text x="315.5" y="273.9">SCK</text>
<text x="327.4" y="273.9">MOSI</text>
<text x="328.4" y="270.1">VCC</text>
<text x="315.5" y="277.7">~{RST}</text>
<text x="328.2" y="277.7">GND</text>
<text x="335.8" y="284.1">GND</text>
</g>
<g font-size="1.8" fill="#a90000">
<text x="107.2" y="101">1</text>
<text x="114.9" y="101">2</text>
<text x="135.2" y="98.8">3</text>
<text x="158" y="98.8">1</text>
<text x="158" y="96.3">2</text>
<text x="300.3" y="135.3">1</text>
<text x="307.9" y="137.9">2</text>
<text x="300.3" y="140.4">3</text>
<text x="336.5" y="168.7">1</text>
<text x="336.5" y="171.2">2</text>
<text x="336.5" y="173.7">3</text>
<text x="219.6" y="176.3">1</text>
<text x="219.6" y="178.8">2</text>
<text x="249.5" y="178.5">1</text>
<text x="257.1" y="178.5">2</text>
<text x="336.5" y="176.3">4</text>
<text x="219.6" y="181.4">3</text>
<text x="279.1" y="181.7" transform="rotate(-90 279.1 181.7)">21</text>
<text x="283" y="181.7" transform="rotate(-90 283 181.7)">20</text>
<text x="286.8" y="181" transform="rotate(-90 286.8 181)">7</text>
<text x="396.2" y="183.9">1</text>
<text x="268.5" y="189">1</text>
<text x="295.9" y="191.5">27</text>
<text x="295.9" y="189">28</text>
<text x="396.2" y="186.4">2</text>
<text x="396.2" y="189">3</text>
<text x="396.2" y="191.5">4</text>
<text x="268.5" y="197.9">2</text>
<text x="396.2" y="194.1">5</text>
<text x="268.5" y="201.7">3</text>
<text x="293.3" y="205.5">24</text>
<text x="211.4" y="213.1">1</text>
<text x="211.4" y="215.6">2</text>
<text x="219" y="215.6">3</text>
<text x="219" y="213.1">4</text>
<text x="268.5" y="213.1">6</text>
<text x="295.9" y="219.5">19</text>
<text x="268.5" y="225.8">9</text>
<text x="295.9" y="227.1">17</text>
<text x="295.9" y="223.3">18</text>
<text x="267.9" y="228.3">10</text>
<text x="267.9" y="237.2">11</text>
<text x="267.9" y="239.8">12</text>
<text x="295.9" y="239.8">16</text>
<text x="296.5" y="237.2">4</text>
<text x="296.5" y="234.7">5</text>
<text x="397.3" y="235.7" transform="rotate(-90 397.3 235.7)">2</text>
<text x="267.9" y="244.9">25</text>
<text x="267.9" y="242.3">26</text>
<text x="295.9" y="242.3">13</text>
<text x="295.9" y="244.9">14</text>
<text x="387.9" y="241">1</text>
<text x="267.9" y="247.4">23</text>
<text x="295.9" y="247.4">15</text>
<text x="397.3" y="248.4" transform="rotate(-90 397.3 248.4)">3</text>
<text x="279.1" y="254.7" transform="rotate(-90 279.1 254.7)">8</text>
<text x="284.2" y="255.3" transform="rotate(-90 284.2 255.3)">22</text>
<text x="313" y="269">1</text>
<text x="333.3" y="269">2</text>
<text x="313" y="272.8">3</text>
<text x="333.3" y="272.8">4</text>
<text x="313" y="276.6">5</text>
<text x="333.3" y="276.6">6</text>
</g>
<g font-size="1.7" fill="#0f0f0f">
<text x="401.3" y="183.8">V_IN</text>
<text x="401.3" y="191.4">SDA+</text>
<text x="401.3" y="188.9">SDA-</text>
<text x="401.3" y="194">LED_EN</text>
</g>
</svg>
